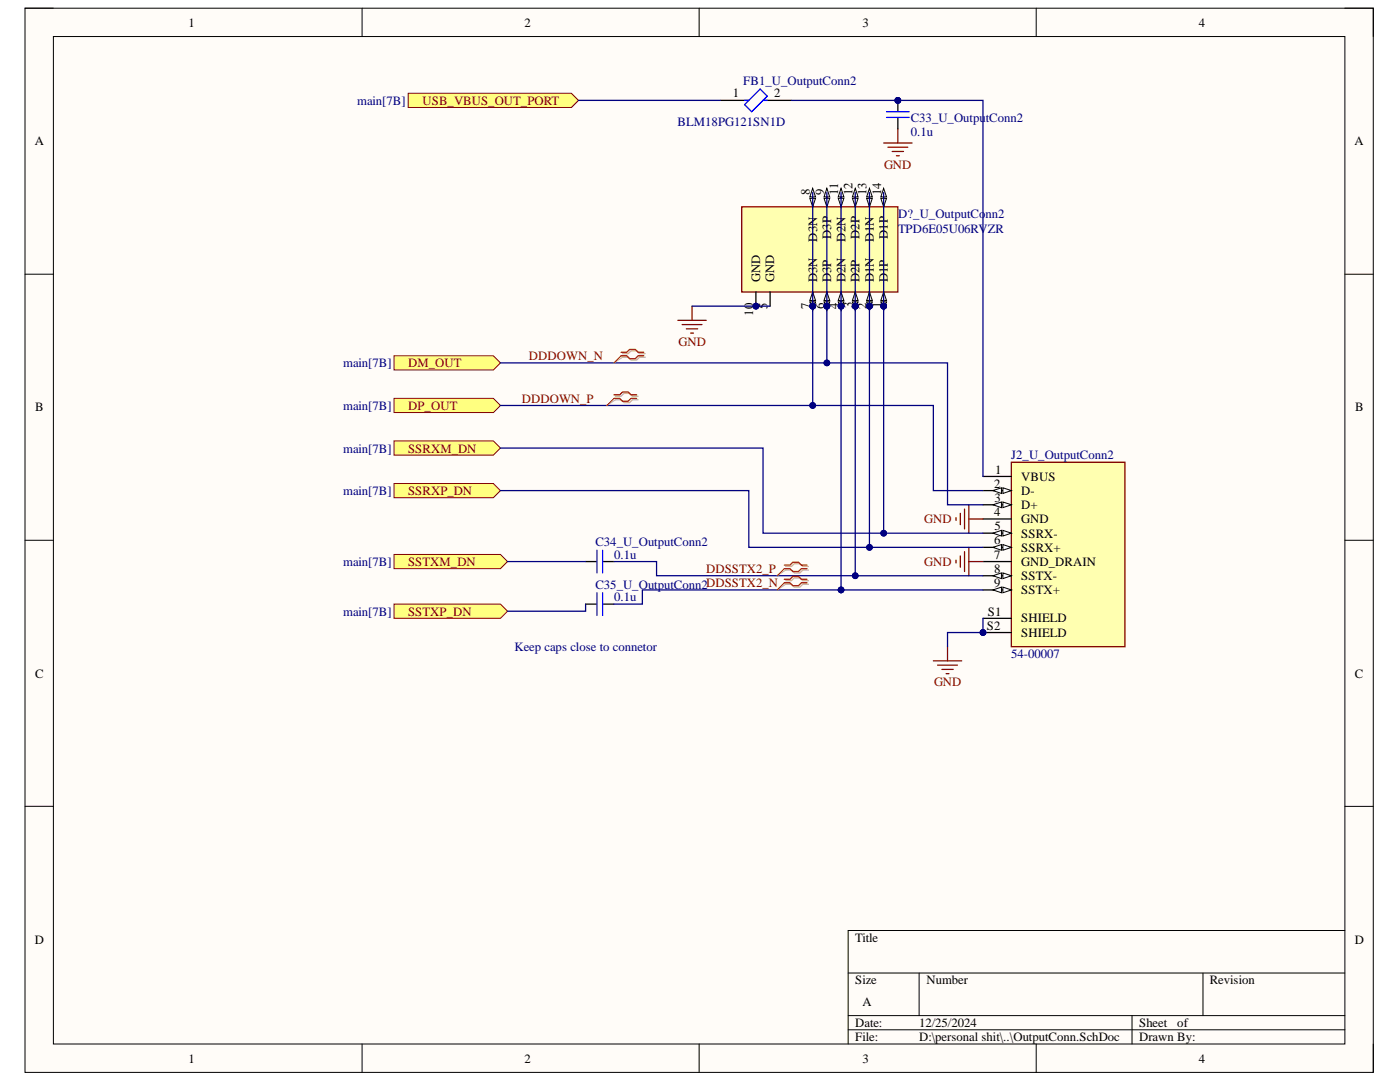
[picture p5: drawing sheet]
<svg xmlns="http://www.w3.org/2000/svg" width="279mm" height="216mm" viewBox="0 0 279 216" stroke-linecap="round" stroke-linejoin="round" font-family="sans-serif">
<path d="M5 1.6h269.1v212.4h-269.1z" fill-rule="evenodd" fill="#fffcf8"/>
<path d="M5 1.6h269.1v212.4h-269.1z" fill="none" stroke="#000" stroke-width=".2"/>
<path d="M10.7 7.3h257.7v201h-257.7z" fill-rule="evenodd" fill="#fffcf8"/>
<g fill="none" stroke="#000" stroke-width=".2">
<path d="M5 1.6h5.7M10.7 7.3h257.7v201h-257.7zM72.3 1.6v5.7M139.5 1.6v5.7M206.8 1.6v5.7M268.4 1.6h5.7v5.7M5 54.7h5.7M268.4 54.7h5.7M5 107.8h5.7M268.4 107.8h5.7M5 160.9h5.7M268.4 160.9h5.7"/>
<path d="M169.3 194.2h99.1M183.4 194.2v8.5M240.1 194.2v8.5M268.4 185.7h-99.1v22.6M72.3 208.3v5.7M139.5 208.3v5.7M169.3 202.7h99.1M169.3 205.5h99.1M206.8 208.3v5.7M225.9 202.7v5.6M274.1 208.3v5.7"/>
</g>
<circle cx="196.2" cy="126.2" r=".56" fill="#000080"/>
<circle cx="196.2" cy="126.2" r=".56" fill="none" stroke="#000080" stroke-width=".2"/>
<path d="M201.8 92.2h22.7v36.8h-22.7z" fill-rule="evenodd" fill="#ffffb0"/>
<path d="M201.8 92.2h22.7v36.8h-22.7z" fill="none" stroke="#800000" stroke-width=".25"/>
<path d="M196.2 95.1h5.6M196.2 97.9h5.6" fill="none" stroke="#000" stroke-width=".25"/>
<path d="M200.1 97.3l1.7 .6-1.7 .6z" fill="#f8fcff"/>
<path d="M200.1 97.3l1.7 .6-1.7 .6z" fill="none" stroke="#000" stroke-width=".2"/>
<path d="M198.2 97.9l1.7-.6v1.2z" fill="#f8fcff"/>
<path d="M198.2 97.9l1.7-.6v1.2z" fill="none" stroke="#000" stroke-width=".2"/>
<path d="M196.2 100.7h5.6" fill="none" stroke="#000" stroke-width=".25"/>
<path d="M200.1 100.2l1.7 .5-1.7 .6z" fill="#f8fcff"/>
<path d="M200.1 100.2l1.7 .5-1.7 .6z" fill="none" stroke="#000" stroke-width=".2"/>
<path d="M198.2 100.7l1.7-.5v1.1z" fill="#f8fcff"/>
<path d="M198.2 100.7l1.7-.5v1.1z" fill="none" stroke="#000" stroke-width=".2"/>
<path d="M196.2 103.6h5.6M196.2 106.4h5.6" fill="none" stroke="#000" stroke-width=".25"/>
<path d="M200.1 105.8l1.7 .6-1.7 .6z" fill="#f8fcff"/>
<path d="M200.1 105.8l1.7 .6-1.7 .6z" fill="none" stroke="#000" stroke-width=".2"/>
<path d="M198.2 106.4l1.7-.6v1.2z" fill="#f8fcff"/>
<path d="M198.2 106.4l1.7-.6v1.2z" fill="none" stroke="#000" stroke-width=".2"/>
<path d="M196.2 109.2h5.6" fill="none" stroke="#000" stroke-width=".25"/>
<path d="M200.1 108.7l1.7 .5-1.7 .6z" fill="#f8fcff"/>
<path d="M200.1 108.7l1.7 .5-1.7 .6z" fill="none" stroke="#000" stroke-width=".2"/>
<path d="M198.2 109.2l1.7-.5v1.1z" fill="#f8fcff"/>
<path d="M198.2 109.2l1.7-.5v1.1z" fill="none" stroke="#000" stroke-width=".2"/>
<path d="M196.2 112.1h5.6M196.2 114.9h5.6" fill="none" stroke="#000" stroke-width=".25"/>
<path d="M200.1 114.3l1.7 .6-1.7 .6z" fill="#f8fcff"/>
<path d="M200.1 114.3l1.7 .6-1.7 .6z" fill="none" stroke="#000" stroke-width=".2"/>
<path d="M198.2 114.9l1.7-.6v1.2z" fill="#f8fcff"/>
<path d="M198.2 114.9l1.7-.6v1.2z" fill="none" stroke="#000" stroke-width=".2"/>
<path d="M196.2 117.7h5.6" fill="none" stroke="#000" stroke-width=".25"/>
<path d="M200.1 117.1l1.7 .6-1.7 .6z" fill="#f8fcff"/>
<path d="M200.1 117.1l1.7 .6-1.7 .6z" fill="none" stroke="#000" stroke-width=".2"/>
<path d="M198.2 117.7l1.7-.6v1.2z" fill="#f8fcff"/>
<path d="M198.2 117.7l1.7-.6v1.2z" fill="none" stroke="#000" stroke-width=".2"/>
<path d="M196.2 123.4h5.6M196.2 126.2h5.6" fill="none" stroke="#000" stroke-width=".25"/>
<circle cx="196.2" cy="126.2" r=".56" fill="#000080"/>
<circle cx="196.2" cy="126.2" r=".56" fill="none" stroke="#000080" stroke-width=".2"/>
<path d="M186.3 131.9h5.6M187.1 132.7h4M188 133.6h2.2M188.8 134.4h.6M189.1 129v2.9" fill="none" stroke="#800000" stroke-width=".25"/>
<path d="M78.6 120.5h21.3l1.4 1.5-1.4 1.4h-21.3z" fill-rule="evenodd" fill="#ffff80"/>
<path d="M78.6 120.5h21.3l1.4 1.5-1.4 1.4h-21.3z" fill="none" stroke="#800000" stroke-width=".2"/>
<path d="M78.6 110.6h21.3l1.4 1.5-1.4 1.4h-21.3z" fill-rule="evenodd" fill="#ffff80"/>
<path d="M78.6 110.6h21.3l1.4 1.5-1.4 1.4h-21.3z" fill="none" stroke="#800000" stroke-width=".2"/>
<path d="M78.6 88h19.9l1.4 1.4-1.4 1.4h-19.9z" fill-rule="evenodd" fill="#ffff80"/>
<path d="M78.6 88h19.9l1.4 1.4-1.4 1.4h-19.9z" fill="none" stroke="#800000" stroke-width=".2"/>
<path d="M78.6 96.5h19.9l1.4 1.4-1.4 1.4h-19.9z" fill-rule="evenodd" fill="#ffff80"/>
<path d="M78.6 96.5h19.9l1.4 1.4-1.4 1.4h-19.9z" fill="none" stroke="#800000" stroke-width=".2"/>
<g fill="none" stroke="#800000" stroke-width=".25">
<path d="M135.3 63.9h5.6M136.1 64.8h4M137 65.6h2.2M137.8 66.5h.6M138.1 61.1v2.8M190.8 103.3v.5M190.8 111.8v.5M191.6 102.4v2.3M191.6 110.9v2.3M192.5 101.6v3.9M192.5 110.1v3.9M193.4 100.7v5.7"/>
<path d="M193.4 109.2v5.7M193.4 112.1h2.8M193.4 103.6h2.8"/>
</g>
<path d="M78.6 79.5h19.9l1.4 1.4-1.4 1.4h-19.9z" fill-rule="evenodd" fill="#ffff80"/>
<path d="M78.6 79.5h19.9l1.4 1.4-1.4 1.4h-19.9z" fill="none" stroke="#800000" stroke-width=".2"/>
<path d="M78.6 71h19.9l1.4 1.4-1.4 1.4h-19.9z" fill-rule="evenodd" fill="#ffff80"/>
<path d="M78.6 71h19.9l1.4 1.4-1.4 1.4h-19.9z" fill="none" stroke="#800000" stroke-width=".2"/>
<path d="M143.8 20h5.6M152.3 20h5.6" fill="none" stroke="#000" stroke-width=".25"/>
<path d="M148.6 20.9l3.1-3.1 1.4 1.4-3.1 3.1zM148.6 20h.8M152.3 20h.8" fill="none" stroke="#00f" stroke-width=".25"/>
<path d="M176.4 28.5h5.6M177.2 29.4h4M178.1 30.2h2.2M178.9 31.1h.6M179.2 25.7v2.8" fill="none" stroke="#800000" stroke-width=".25"/>
<path d="M81.5 18.6h32.5l1.5 1.4-1.5 1.4h-32.5z" fill-rule="evenodd" fill="#ffff80"/>
<path d="M81.5 18.6h32.5l1.5 1.4-1.5 1.4h-32.5z" fill="none" stroke="#800000" stroke-width=".2"/>
<path d="M116.9 112.1h2.1M120.4 112.1h2.1M116.9 120.5h2.1M120.4 120.5h2.1" fill="none" stroke="#000" stroke-width=".25"/>
<path d="M119.1 109.8v4.5M119.1 118.3v4.5M120.3 109.8v4.5M120.3 118.3v4.5" fill="none" stroke="#00f" stroke-width=".25"/>
<circle cx="179.2" cy="20" r=".57" fill="#000080"/>
<circle cx="179.2" cy="20" r=".57" fill="none" stroke="#000080" stroke-width=".2"/>
<path d="M179.2 20v2.2M179.2 23.6v2.1" fill="none" stroke="#000" stroke-width=".25"/>
<circle cx="179.2" cy="20" r=".57" fill="#000080"/>
<circle cx="179.2" cy="20" r=".57" fill="none" stroke="#000080" stroke-width=".2"/>
<path d="M176.9 22.3h4.5M176.9 23.4h4.5" fill="none" stroke="#00f" stroke-width=".25"/>
<circle cx="176.4" cy="61.1" r=".56" fill="#000080"/>
<circle cx="176.4" cy="61.1" r=".56" fill="none" stroke="#000080" stroke-width=".2"/>
<circle cx="173.5" cy="61.1" r=".56" fill="#000080"/>
<circle cx="173.5" cy="61.1" r=".56" fill="none" stroke="#000080" stroke-width=".2"/>
<circle cx="170.7" cy="61.1" r=".57" fill="#000080"/>
<circle cx="170.7" cy="61.1" r=".57" fill="none" stroke="#000080" stroke-width=".2"/>
<circle cx="167.9" cy="61.1" r=".57" fill="#000080"/>
<circle cx="167.9" cy="61.1" r=".57" fill="none" stroke="#000080" stroke-width=".2"/>
<circle cx="165" cy="61.1" r=".57" fill="#000080"/>
<circle cx="165" cy="61.1" r=".57" fill="none" stroke="#000080" stroke-width=".2"/>
<circle cx="162.2" cy="61.1" r=".57" fill="#000080"/>
<circle cx="162.2" cy="61.1" r=".57" fill="none" stroke="#000080" stroke-width=".2"/>
<circle cx="150.9" cy="61.1" r=".57" fill="#000080"/>
<circle cx="150.9" cy="61.1" r=".57" fill="none" stroke="#000080" stroke-width=".2"/>
<path d="M148 41.3h31.2v17h-31.2z" fill-rule="evenodd" fill="#ffffb0"/>
<path d="M148 41.3h31.2v17h-31.2z" fill="none" stroke="#800000" stroke-width=".25"/>
<path d="M176.4 58.3v2.8" fill="none" stroke="#000" stroke-width=".25"/>
<path d="M176.4 58.3l.5 1.7h-1.1z" fill="#f8fcff"/>
<path d="M176.4 58.3l.5 1.7h-1.1z" fill="none" stroke="#000" stroke-width=".2"/>
<path d="M175.8 60.2h1.1l-.5 1.7z" fill="#f8fcff"/>
<path d="M175.8 60.2h1.1l-.5 1.7z" fill="none" stroke="#000" stroke-width=".2"/>
<circle cx="176.4" cy="61.1" r=".56" fill="#000080"/>
<circle cx="176.4" cy="61.1" r=".56" fill="none" stroke="#000080" stroke-width=".2"/>
<path d="M173.5 58.3v2.8" fill="none" stroke="#000" stroke-width=".25"/>
<path d="M173.5 58.3l.6 1.7h-1.1z" fill="#f8fcff"/>
<path d="M173.5 58.3l.6 1.7h-1.1z" fill="none" stroke="#000" stroke-width=".2"/>
<path d="M173 60.2h1.1l-.6 1.7z" fill="#f8fcff"/>
<path d="M173 60.2h1.1l-.6 1.7z" fill="none" stroke="#000" stroke-width=".2"/>
<circle cx="173.5" cy="61.1" r=".56" fill="#000080"/>
<circle cx="173.5" cy="61.1" r=".56" fill="none" stroke="#000080" stroke-width=".2"/>
<path d="M170.7 58.3v2.8" fill="none" stroke="#000" stroke-width=".25"/>
<path d="M170.7 58.3l.5 1.7h-1.1z" fill="#f8fcff"/>
<path d="M170.7 58.3l.5 1.7h-1.1z" fill="none" stroke="#000" stroke-width=".2"/>
<path d="M170.1 60.2h1.1l-.5 1.7z" fill="#f8fcff"/>
<path d="M170.1 60.2h1.1l-.5 1.7z" fill="none" stroke="#000" stroke-width=".2"/>
<circle cx="170.7" cy="61.1" r=".57" fill="#000080"/>
<circle cx="170.7" cy="61.1" r=".57" fill="none" stroke="#000080" stroke-width=".2"/>
<path d="M167.9 58.3v2.8" fill="none" stroke="#000" stroke-width=".25"/>
<path d="M167.9 58.3l.5 1.7h-1.1z" fill="#f8fcff"/>
<path d="M167.9 58.3l.5 1.7h-1.1z" fill="none" stroke="#000" stroke-width=".2"/>
<path d="M167.3 60.2h1.1l-.5 1.7z" fill="#f8fcff"/>
<path d="M167.3 60.2h1.1l-.5 1.7z" fill="none" stroke="#000" stroke-width=".2"/>
<circle cx="167.9" cy="61.1" r=".57" fill="#000080"/>
<circle cx="167.9" cy="61.1" r=".57" fill="none" stroke="#000080" stroke-width=".2"/>
<path d="M165 58.3v2.8" fill="none" stroke="#000" stroke-width=".25"/>
<path d="M165 58.3l.6 1.7h-1.1z" fill="#f8fcff"/>
<path d="M165 58.3l.6 1.7h-1.1z" fill="none" stroke="#000" stroke-width=".2"/>
<path d="M164.5 60.2h1.1l-.6 1.7z" fill="#f8fcff"/>
<path d="M164.5 60.2h1.1l-.6 1.7z" fill="none" stroke="#000" stroke-width=".2"/>
<circle cx="165" cy="61.1" r=".57" fill="#000080"/>
<circle cx="165" cy="61.1" r=".57" fill="none" stroke="#000080" stroke-width=".2"/>
<path d="M162.2 58.3v2.8" fill="none" stroke="#000" stroke-width=".25"/>
<path d="M162.2 58.3l.6 1.7h-1.2z" fill="#f8fcff"/>
<path d="M162.2 58.3l.6 1.7h-1.2z" fill="none" stroke="#000" stroke-width=".2"/>
<path d="M161.6 60.2h1.2l-.6 1.7z" fill="#f8fcff"/>
<path d="M161.6 60.2h1.2l-.6 1.7z" fill="none" stroke="#000" stroke-width=".2"/>
<circle cx="162.2" cy="61.1" r=".57" fill="#000080"/>
<circle cx="162.2" cy="61.1" r=".57" fill="none" stroke="#000080" stroke-width=".2"/>
<path d="M150.9 58.3v2.8M153.7 58.3v2.8" fill="none" stroke="#000" stroke-width=".25"/>
<circle cx="150.9" cy="61.1" r=".57" fill="#000080"/>
<circle cx="150.9" cy="61.1" r=".57" fill="none" stroke="#000080" stroke-width=".2"/>
<path d="M176.4 38.4v2.9" fill="none" stroke="#000" stroke-width=".25"/>
<path d="M175.8 39.6h1.1l-.5 1.7z" fill="#f8fcff"/>
<path d="M175.8 39.6h1.1l-.5 1.7z" fill="none" stroke="#000" stroke-width=".2"/>
<path d="M176.4 37.6l.5 1.7h-1.1z" fill="#f8fcff"/>
<path d="M176.4 37.6l.5 1.7h-1.1z" fill="none" stroke="#000" stroke-width=".2"/>
<path d="M173.5 38.4v2.9" fill="none" stroke="#000" stroke-width=".25"/>
<path d="M173 39.6h1.1l-.6 1.7z" fill="#f8fcff"/>
<path d="M173 39.6h1.1l-.6 1.7z" fill="none" stroke="#000" stroke-width=".2"/>
<path d="M173.5 37.6l.6 1.7h-1.1z" fill="#f8fcff"/>
<path d="M173.5 37.6l.6 1.7h-1.1z" fill="none" stroke="#000" stroke-width=".2"/>
<path d="M170.7 38.4v2.9" fill="none" stroke="#000" stroke-width=".25"/>
<path d="M170.1 39.6h1.1l-.5 1.7z" fill="#f8fcff"/>
<path d="M170.1 39.6h1.1l-.5 1.7z" fill="none" stroke="#000" stroke-width=".2"/>
<path d="M170.7 37.6l.5 1.7h-1.1z" fill="#f8fcff"/>
<path d="M170.7 37.6l.5 1.7h-1.1z" fill="none" stroke="#000" stroke-width=".2"/>
<path d="M167.9 38.4v2.9" fill="none" stroke="#000" stroke-width=".25"/>
<path d="M167.3 39.6h1.1l-.5 1.7z" fill="#f8fcff"/>
<path d="M167.3 39.6h1.1l-.5 1.7z" fill="none" stroke="#000" stroke-width=".2"/>
<path d="M167.9 37.6l.5 1.7h-1.1z" fill="#f8fcff"/>
<path d="M167.9 37.6l.5 1.7h-1.1z" fill="none" stroke="#000" stroke-width=".2"/>
<path d="M165 38.4v2.9" fill="none" stroke="#000" stroke-width=".25"/>
<path d="M164.5 39.6h1.1l-.6 1.7z" fill="#f8fcff"/>
<path d="M164.5 39.6h1.1l-.6 1.7z" fill="none" stroke="#000" stroke-width=".2"/>
<path d="M165 37.6l.6 1.7h-1.1z" fill="#f8fcff"/>
<path d="M165 37.6l.6 1.7h-1.1z" fill="none" stroke="#000" stroke-width=".2"/>
<path d="M162.2 38.4v2.9" fill="none" stroke="#000" stroke-width=".25"/>
<path d="M161.6 39.6h1.2l-.6 1.7z" fill="#f8fcff"/>
<path d="M161.6 39.6h1.2l-.6 1.7z" fill="none" stroke="#000" stroke-width=".2"/>
<path d="M162.2 37.6l.6 1.7h-1.2z" fill="#f8fcff"/>
<path d="M162.2 37.6l.6 1.7h-1.2z" fill="none" stroke="#000" stroke-width=".2"/>
<path d="M196.2 123.4v2.8h-7.1v2.8" fill="none" stroke="#000080" stroke-width=".25"/>
<circle cx="196.2" cy="126.2" r=".56" fill="#000080"/>
<circle cx="196.2" cy="126.2" r=".56" fill="none" stroke="#000080" stroke-width=".2"/>
<path d="M99.9 97.9h49.5v11.3h46.8M101.3 112.1h15.6M116.9 120.5v1.5h-15.6" fill="none" stroke="#000080" stroke-width=".25"/>
<circle cx="173.5" cy="109.2" r=".56" fill="#000080"/>
<circle cx="173.5" cy="109.2" r=".56" fill="none" stroke="#000080" stroke-width=".2"/>
<path d="M99.9 89.4h52.4v17h43.9" fill="none" stroke="#000080" stroke-width=".25"/>
<circle cx="176.4" cy="106.4" r=".56" fill="#000080"/>
<circle cx="176.4" cy="106.4" r=".56" fill="none" stroke="#000080" stroke-width=".2"/>
<path d="M138.1 61.1h15.6" fill="none" stroke="#000080" stroke-width=".25"/>
<circle cx="150.9" cy="61.1" r=".57" fill="#000080"/>
<circle cx="150.9" cy="61.1" r=".57" fill="none" stroke="#000080" stroke-width=".2"/>
<path d="M157.9 20h38.3v75.1" fill="none" stroke="#000080" stroke-width=".25"/>
<circle cx="179.2" cy="20" r=".57" fill="#000080"/>
<circle cx="179.2" cy="20" r=".57" fill="none" stroke="#000080" stroke-width=".2"/>
<path d="M115.5 20h28.3M162.2 38.4v22.7" fill="none" stroke="#000080" stroke-width=".25"/>
<circle cx="162.2" cy="61.1" r=".57" fill="#000080"/>
<circle cx="162.2" cy="61.1" r=".57" fill="none" stroke="#000080" stroke-width=".2"/>
<path d="M173.5 61.1v48.1" fill="none" stroke="#000080" stroke-width=".25"/>
<circle cx="173.5" cy="61.1" r=".56" fill="#000080"/>
<circle cx="173.5" cy="61.1" r=".56" fill="none" stroke="#000080" stroke-width=".2"/>
<circle cx="173.5" cy="109.2" r=".56" fill="#000080"/>
<circle cx="173.5" cy="109.2" r=".56" fill="none" stroke="#000080" stroke-width=".2"/>
<path d="M176.4 61.1v45.3" fill="none" stroke="#000080" stroke-width=".25"/>
<circle cx="176.4" cy="61.1" r=".56" fill="#000080"/>
<circle cx="176.4" cy="61.1" r=".56" fill="none" stroke="#000080" stroke-width=".2"/>
<circle cx="176.4" cy="106.4" r=".56" fill="#000080"/>
<circle cx="176.4" cy="106.4" r=".56" fill="none" stroke="#000080" stroke-width=".2"/>
<path d="M167.9 38.4v22.7" fill="none" stroke="#000080" stroke-width=".25"/>
<circle cx="167.9" cy="61.1" r=".57" fill="#000080"/>
<circle cx="167.9" cy="61.1" r=".57" fill="none" stroke="#000080" stroke-width=".2"/>
<path d="M170.7 38.4v22.7" fill="none" stroke="#000080" stroke-width=".25"/>
<circle cx="170.7" cy="61.1" r=".57" fill="#000080"/>
<circle cx="170.7" cy="61.1" r=".57" fill="none" stroke="#000080" stroke-width=".2"/>
<path d="M173.5 38.4v22.7" fill="none" stroke="#000080" stroke-width=".25"/>
<circle cx="173.5" cy="61.1" r=".56" fill="#000080"/>
<circle cx="173.5" cy="61.1" r=".56" fill="none" stroke="#000080" stroke-width=".2"/>
<path d="M176.4 38.4v22.7" fill="none" stroke="#000080" stroke-width=".25"/>
<circle cx="176.4" cy="61.1" r=".56" fill="#000080"/>
<circle cx="176.4" cy="61.1" r=".56" fill="none" stroke="#000080" stroke-width=".2"/>
<path d="M99.9 72.4h89.2v28.3h7.1" fill="none" stroke="#000080" stroke-width=".25"/>
<circle cx="165" cy="72.4" r=".57" fill="#000080"/>
<circle cx="165" cy="72.4" r=".57" fill="none" stroke="#000080" stroke-width=".2"/>
<path d="M162.2 61.1v19.8" fill="none" stroke="#000080" stroke-width=".25"/>
<circle cx="162.2" cy="61.1" r=".57" fill="#000080"/>
<circle cx="162.2" cy="61.1" r=".57" fill="none" stroke="#000080" stroke-width=".2"/>
<circle cx="162.2" cy="80.9" r=".57" fill="#000080"/>
<circle cx="162.2" cy="80.9" r=".57" fill="none" stroke="#000080" stroke-width=".2"/>
<path d="M165 61.1v11.3" fill="none" stroke="#000080" stroke-width=".25"/>
<circle cx="165" cy="61.1" r=".57" fill="#000080"/>
<circle cx="165" cy="61.1" r=".57" fill="none" stroke="#000080" stroke-width=".2"/>
<circle cx="165" cy="72.4" r=".57" fill="#000080"/>
<circle cx="165" cy="72.4" r=".57" fill="none" stroke="#000080" stroke-width=".2"/>
<path d="M165 38.4v22.7" fill="none" stroke="#000080" stroke-width=".25"/>
<circle cx="165" cy="61.1" r=".57" fill="#000080"/>
<circle cx="165" cy="61.1" r=".57" fill="none" stroke="#000080" stroke-width=".2"/>
<path d="M99.9 80.9h86.4v17h9.9" fill="none" stroke="#000080" stroke-width=".25"/>
<circle cx="162.2" cy="80.9" r=".57" fill="#000080"/>
<circle cx="162.2" cy="80.9" r=".57" fill="none" stroke="#000080" stroke-width=".2"/>
<path d="M122.5 112.1h8.5v2.8h39.7" fill="none" stroke="#000080" stroke-width=".25"/>
<circle cx="170.7" cy="114.9" r=".57" fill="#000080"/>
<circle cx="170.7" cy="114.9" r=".57" fill="none" stroke="#000080" stroke-width=".2"/>
<path d="M170.7 61.1v53.8h25.5" fill="none" stroke="#000080" stroke-width=".25"/>
<circle cx="170.7" cy="114.9" r=".57" fill="#000080"/>
<circle cx="170.7" cy="114.9" r=".57" fill="none" stroke="#000080" stroke-width=".2"/>
<circle cx="170.7" cy="61.1" r=".57" fill="#000080"/>
<circle cx="170.7" cy="61.1" r=".57" fill="none" stroke="#000080" stroke-width=".2"/>
<path d="M167.9 117.7h-39.7v2.8h-5.7" fill="none" stroke="#000080" stroke-width=".25"/>
<circle cx="167.9" cy="117.7" r=".57" fill="#000080"/>
<circle cx="167.9" cy="117.7" r=".57" fill="none" stroke="#000080" stroke-width=".2"/>
<path d="M167.9 61.1v56.6" fill="none" stroke="#000080" stroke-width=".25"/>
<circle cx="167.9" cy="61.1" r=".57" fill="#000080"/>
<circle cx="167.9" cy="61.1" r=".57" fill="none" stroke="#000080" stroke-width=".2"/>
<circle cx="167.9" cy="117.7" r=".57" fill="#000080"/>
<circle cx="167.9" cy="117.7" r=".57" fill="none" stroke="#000080" stroke-width=".2"/>
<path d="M167.9 117.7h28.3" fill="none" stroke="#000080" stroke-width=".25"/>
<circle cx="167.9" cy="117.7" r=".57" fill="#000080"/>
<circle cx="167.9" cy="117.7" r=".57" fill="none" stroke="#000080" stroke-width=".2"/>
<path d="M122.8 79.1h1.2l.5-.6h1.2l.5 .6h1.1M122.8 79.8h1.2l.5 .5h1.2l.5-.5h1.1M124.2 70.6h1.2l.5-.6h1.2l.5 .6h1.2M124.2 71.3h1.2l.5 .5h1.2l.5-.5h1.2M156.8 113h1.1l.6-.5h1.1l.6 .5h1.1M156.8 113.7h1.1l.6 .6h1.1l.6-.6h1.1M156.8 115.9h1.1l.6-.6h1.1l.6 .6h1.1M156.8 116.6h1.1l.6 .5h1.1l.6-.5h1.1" fill="none" stroke="#d0a19e" stroke-width=".25"/>
<path d="M122.8 79.8l-1.7 1.1M124.2 71.3l-1.7 1.1M156.8 113.7l-1.7 1.2M156.8 116.6l-1.7 1.1" fill="none" stroke="#d0a19e" stroke-width=".2"/>
<path d="M122.5 78.8h1.2l.5-.6h1.2l.5 .6h1.2M122.5 79.5h1.2l.5 .6h1.2l.5-.6h1.2M124 70.3h1.1l.6-.6h1.1l.5 .6h1.2M124 71h1.1l.6 .6h1.1l.5-.6h1.2M156.5 112.8h1.2l.5-.6h1.2l.5 .6h1.2M156.5 113.5h1.2l.5 .5h1.2l.5-.5h1.2M156.5 115.6h1.2l.5-.6h1.2l.5 .6h1.2M156.5 116.3h1.2l.5 .6h1.2l.5-.6h1.2" fill="none" stroke="#f00" stroke-width=".25"/>
<path d="M122.5 79.5l-1.4 1.4M124 71l-1.5 1.4M156.5 113.5l-1.4 1.4M156.5 116.3l-1.4 1.4" fill="none" stroke="#f00" stroke-width=".2"/>
<g font-size="2.5">
<text x="37.6" y="5.3">1</text>
<text x="104.7" y="5.3">2</text>
<text x="172.1" y="5.3">3</text>
<text x="239.3" y="5.3">4</text>
<text x="146.2" y="19.4">1</text>
<text x="154.5" y="19.4">2</text>
<text x="6.9" y="29">A</text>
<text x="270.3" y="29">A</text>
<text x="161.6" y="39" transform="rotate(-90 161.6 39)">8</text>
<text x="164.5" y="39" transform="rotate(-90 164.5 39)">9</text>
<text x="167.3" y="39" transform="rotate(-90 167.3 39)">11</text>
<text x="170.2" y="39" transform="rotate(-90 170.2 39)">12</text>
<text x="173" y="39" transform="rotate(-90 173 39)">13</text>
<text x="175.8" y="39" transform="rotate(-90 175.8 39)">14</text>
<text x="165.9" y="47.7" transform="rotate(-90 165.9 47.7)">D3P</text>
<text x="171.5" y="47.7" transform="rotate(-90 171.5 47.7)">D2P</text>
<text x="177.2" y="47.7" transform="rotate(-90 177.2 47.7)">D1P</text>
<text x="163.1" y="48.2" transform="rotate(-90 163.1 48.2)">D3N</text>
<text x="168.7" y="48.2" transform="rotate(-90 168.7 48.2)">D2N</text>
<text x="174.4" y="48.2" transform="rotate(-90 174.4 48.2)">D1N</text>
<text x="151.7" y="56.3" transform="rotate(-90 151.7 56.3)">GND</text>
<text x="154.5" y="56.3" transform="rotate(-90 154.5 56.3)">GND</text>
<text x="163.1" y="56.3" transform="rotate(-90 163.1 56.3)">D3N</text>
<text x="165.9" y="56.3" transform="rotate(-90 165.9 56.3)">D3P</text>
<text x="168.7" y="56.3" transform="rotate(-90 168.7 56.3)">D2N</text>
<text x="171.5" y="56.3" transform="rotate(-90 171.5 56.3)">D2P</text>
<text x="174.4" y="56.3" transform="rotate(-90 174.4 56.3)">D1N</text>
<text x="177.2" y="56.3" transform="rotate(-90 177.2 56.3)">D1P</text>
<text x="150.3" y="63" transform="rotate(-90 150.3 63)">10</text>
<text x="153.2" y="61.6" transform="rotate(-90 153.2 61.6)">5</text>
<text x="161.6" y="61.7" transform="rotate(-90 161.6 61.7)">7</text>
<text x="164.5" y="61.7" transform="rotate(-90 164.5 61.7)">6</text>
<text x="167.3" y="61.7" transform="rotate(-90 167.3 61.7)">4</text>
<text x="170.2" y="61.5" transform="rotate(-90 170.2 61.5)">3</text>
<text x="173" y="61.7" transform="rotate(-90 173 61.7)">2</text>
<text x="175.8" y="61.5" transform="rotate(-90 175.8 61.5)">1</text>
<text x="7" y="82.1">B</text>
<text x="270.5" y="82.1">B</text>
<text x="198.6" y="94.5">1</text>
<text x="203.8" y="96">VBUS</text>
<text x="198.4" y="97.3">2</text>
<text x="198.5" y="100.2">3</text>
<text x="203.8" y="98.7">D-</text>
<text x="203.8" y="101.6">D+</text>
<text x="198.4" y="103">4</text>
<text x="198.5" y="105.8">5</text>
<text x="203.8" y="104.4">GND</text>
<text x="203.8" y="107.3">SSRX-</text>
<text x="198.4" y="108.6">6</text>
<text x="198.4" y="111.5">7</text>
<text x="203.8" y="110.1">SSRX+</text>
<text x="203.8" y="112.9">GND_DRAIN</text>
<text x="198.4" y="114.3">8</text>
<text x="198.4" y="117.2">9</text>
<text x="203.8" y="115.7">SSTX-</text>
<text x="203.8" y="118.5">SSTX+</text>
<text x="197" y="125.6">S2</text>
<text x="197.1" y="122.8">S1</text>
<text x="203.8" y="124.2">SHIELD</text>
<text x="203.8" y="127.1">SHIELD</text>
<text x="7" y="135.2">C</text>
<text x="270.4" y="135.2">C</text>
<text x="6.9" y="188.3">D</text>
<text x="170.7" y="187.9">Title</text>
<text x="270.4" y="188.3">D</text>
<text x="170.7" y="196.4">Size</text>
<text x="184.9" y="196.4">Number</text>
<text x="241.5" y="196.4">Revision</text>
<text x="172.1" y="200.7">A</text>
<text x="170.7" y="204.9">Date:</text>
<text x="170.7" y="207.7">File:</text>
<text x="183.4" y="204.9">12/25/2024</text>
<text x="183.4" y="207.7">D:\personal shit\..\OutputConn.SchDoc</text>
<text x="227.3" y="204.9">Sheet</text>
<text x="227.3" y="207.7">Drawn By:</text>
<text x="235" y="204.9">of</text>
<text x="37.6" y="212">1</text>
<text x="104.7" y="212">2</text>
<text x="172.1" y="212">3</text>
<text x="239.3" y="212">4</text>
</g>
<g font-size="2.5" fill="#000080">
<text x="148.3" y="16.9">FB1_U_OutputConn2</text>
<text x="71.3" y="20.9">main[7B]</text>
<text x="135.2" y="25.1">BLM18PG121SN1D</text>
<text x="181.8" y="27.1">0.1u</text>
<text x="181.8" y="24.3">C33_U_OutputConn2</text>
<text x="179.2" y="43.5">D?_U_OutputConn2</text>
<text x="179.2" y="46.4">TPD6E05U06RVZR</text>
<text x="68.5" y="73.3">main[7B]</text>
<text x="68.5" y="81.8">main[7B]</text>
<text x="68.5" y="90.3">main[7B]</text>
<text x="201.8" y="91.6">J2_U_OutputConn2</text>
<text x="68.5" y="98.7">main[7B]</text>
<text x="68.5" y="112.9">main[7B]</text>
<text x="118.8" y="109">C34_U_OutputConn2</text>
<text x="122.5" y="111.5">0.1u</text>
<text x="118.8" y="117.4">C35_U_OutputConn2DDSSTX2_N</text>
<text x="122.5" y="120">0.1u</text>
<text x="68.5" y="122.8">main[7B]</text>
<text x="102.7" y="129.9">Keep caps close to connetor</text>
<text x="201.8" y="131.3">54-00007</text>
</g>
<g font-size="2.5" fill="#800000">
<text x="84.3" y="20.9">USB_VBUS_OUT_PORT</text>
<text x="176.4" y="33.6">GND</text>
<text x="105.6" y="71.9">DDDOWN_N</text>
<text x="135.4" y="69">GND</text>
<text x="81.4" y="73.3">DM_OUT</text>
<text x="81.4" y="81.8">DP_OUT</text>
<text x="104.1" y="80.3">DDDOWN_P</text>
<text x="81.4" y="90.3">SSRXM_DN</text>
<text x="81.4" y="98.7">SSRXP_DN</text>
<text x="184.5" y="104.4">GND</text>
<text x="81.4" y="112.9">SSTXM_DN</text>
<text x="184.5" y="112.9">GND</text>
<text x="140.9" y="114.3">DDSSTX2_P</text>
<text x="81.4" y="122.8">SSTXP_DN</text>
<text x="186.4" y="137">GND</text>
</g>
</svg>
